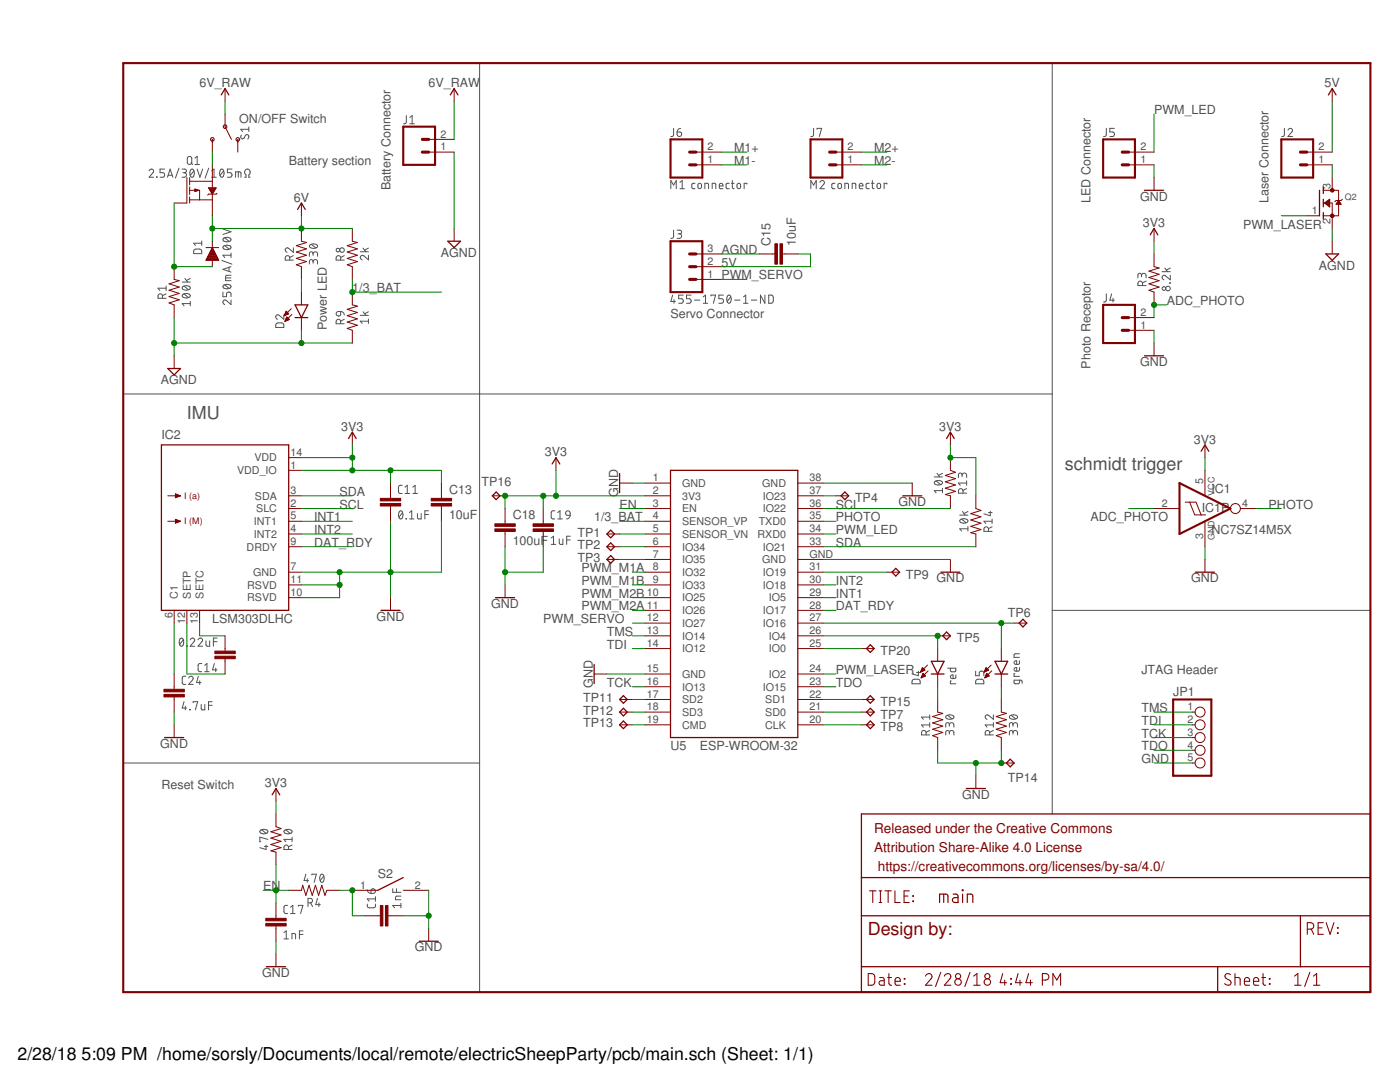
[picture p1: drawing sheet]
<svg xmlns="http://www.w3.org/2000/svg" width="279mm" height="216mm" viewBox="0 0 279 216" stroke-linecap="round" stroke-linejoin="round" font-family="sans-serif">
<g fill="none" stroke="#505050" stroke-width=".2">
<path d="M95.7 12.6v185.4M210 12.6v149.8M29.8 34.1a.44 .44 0 0 1 .6-.3 .44 .44 0 0 1 .1 .7l-.7 .9h.8M31.2 35.3l.1 .1zM32.9 33.7h-1v.8h.6a.46 .46 0 0 1 .4 .4 .46 .46 0 0 1-.4 .5h-.6M33.4 35.4l.6-1.7 .5 1.7M33.5 35h.9M35.7 33.5l-.7 2M36.3 33.7h.6a.36 .36 0 0 1 .3 .4 .36 .36 0 0 1-.3 .4h-.4M36.8 34.5a.46 .46 0 0 1 .4 .4 .46 .46 0 0 1-.4 .5h-.5M37.5 31.3l.3-.1 .3 .1 .2 1.1a.44 .44 0 0 1-.5 .4 .44 .44 0 0 1-.4-.4zM38.1 33.8l.2-.1a.97 .97 0 0 1 0 1.7 1.02 1.02 0 0 1-.2-1.6z"/>
<path d="M38.1 32.5l.4 .3M38.7 34.1l-.7 .9M38.9 31.6l.4-.4v1.6M38.9 32.8h.9M39.3 33.7l.6 1.7 .5-1.7M41.7 33.5l-.8 2M42.2 35.4h1M42.2 34.1l.5-.4v1.7M44 33.8l.3-.1a.97 .97 0 0 1 0 1.7 1.02 1.02 0 0 1-.3-1.6zM44.6 34.1l-.7 .9M46.3 33.7h-.9v.8h.5a.46 .46 0 0 1 .4 .4 .46 .46 0 0 1-.4 .5h-.5M47 35.4v-1.1l1 .1 .1 1"/>
<path d="M47.6 34.3v1.1M48.2 26.9a.41 .41 0 0 0-.1 .7 .41 .41 0 0 0 .6-.1l.3-.5a.44 .44 0 0 1 .7 .1 .44 .44 0 0 1-.3 .6M48.8 35.4h.3v-.5a.61 .61 0 0 1-.2-.9 .61 .61 0 0 1 1 0 .61 .61 0 0 1-.2 .9v.5h.2M49.7 25.3v.9M49.7 25.8h-1.7l.4 .4M81.1 23.1v1.4l-.2 .2h-.4M81.8 24.7h.9M81.8 23.4l.5-.3v1.6M133.9 37.7v-1.7l.5 .9 .6-.9v1.7M134.4 25.6v1.4l-.2 .2h-.3M135.1 26.3h.6a.45 .45 0 0 1 .3 .5 .45 .45 0 0 1-.4 .4 .45 .45 0 0 1-.5-.4zM135.7 36.4l.4-.4v1.7"/>
<path d="M135.7 37.7h.9M135.8 25.6l-.5 .3-.2 .4M138.7 36.6h-.5l-.1 .2 .1 .8 .5 .1M139.4 36.7l.2-.1 .3 .1 .1 .6a.36 .36 0 0 1-.4 .4 .36 .36 0 0 1-.3-.4zM140.7 37.7v-1.1l.7 .1v1M142.1 37.7v-1.1l.7 .1 .1 1M143.6 37.1h.7a.38 .38 0 0 0-.3-.5 .38 .38 0 0 0-.4 .3v.7l.7 .1M145.5 36.6h-.4l-.2 .2 .1 .8 .5 .1M146 36.6h.5M146.2 36v1.5l.3 .2M147.2 36.7l.2-.1 .3 .1 .1 .6a.36 .36 0 0 1-.4 .4 .36 .36 0 0 1-.3-.4zM149.1 36.7v-.1h-.6v1.1"/>
<path d="M161.8 37.7v-1.7l.6 .9 .5-.9v1.7M162.4 25.6l-.1 1.4-.2 .2h-.3M163.1 25.8v-.2h.9l-.5 1.6M163.6 36.4a.44 .44 0 0 1 .7-.4 .44 .44 0 0 1 .1 .7l-.8 1h.9M166.6 36.6h-.4l-.2 .2 .1 .8 .5 .1M167.3 36.7l.3-.1 .2 .1 .1 .6a.36 .36 0 0 1-.3 .4 .36 .36 0 0 1-.4-.4zM168.6 37.7v-1.1l.7 .1v1M170.1 37.7v-1.1l.7 .1v1M171.5 37.1h.7a.38 .38 0 0 0-.2-.5 .38 .38 0 0 0-.5 .3l.1 .7 .6 .1M173.5 36.6h-.5l-.2 .2 .1 .8 .6 .1M173.9 36.6h.6M174.1 36v1.5l.4 .2"/>
<path d="M175.1 36.7l.3-.1 .2 .1 .1 .6a.36 .36 0 0 1-.3 .4 .36 .36 0 0 1-.4-.4zM177 36.7v-.1h-.6v1.1M220.8 25.6l-.1 1.4-.1 .2h-.4M222.4 25.6h-.9v.7h.5a.46 .46 0 0 1 .4 .5 .46 .46 0 0 1-.4 .4h-.5M256.3 25.6v1.4l-.2 .2h-.3M257 26a.44 .44 0 0 1 .7-.4 .44 .44 0 0 1 .1 .7l-.8 .9h1M32.4 59.5v-.4a.44 .44 0 0 0-.4-.5 .44 .44 0 0 0-.5 .5v.4h1.6M33.1 58.6l-.7 .4M33.1 57.5h-1.6l.4 .5M33.1 57.1v.9M36.4 56.3h1.6M36.5 58.8a.98 .98 0 0 1 1.5 .2 .95 .95 0 0 1-1.6 0z"/>
<path d="M36.5 57.2a1.02 1.02 0 0 1 1.5 .2 .93 .93 0 0 1-1.6 0zM36.7 58.7l.9 .7M36.7 57.1l.9 .7M36.9 55.6l.5 .7M38 55.6l-.8 .4M38.8 49.8l.3-.1h.9l.2 .3 .1 .6h-1.6zM40.3 48.1v.9M40.3 48.5h-1.6l.3 .5M44.3 52l2 .7M44.5 58.3v.9h.7v-.5a.45 .45 0 0 1 .5-.4 .45 .45 0 0 1 .4 .4v.5M44.5 45.7l1.6 .5-1.6 .6M44.6 56.9a1 1 0 0 1 1.5 .3 .95 .95 0 0 1-1.6 0z"/>
<path d="M44.6 49.1a1.02 1.02 0 0 1 1.5 .3 .93 .93 0 0 1-1.6 0zM44.6 47.6a1 1 0 0 1 1.5 .2 .95 .95 0 0 1-1.6 0zM44.9 56.8l.8 .8M44.9 49l.8 .7M44.9 47.5l.8 .7M45 55.5h1.1M45.7 53.3v.8M46.1 59.9v.9l-.9-.8a.45 .45 0 0 0-.7 .1 .45 .45 0 0 0 .4 .7M46.1 54.9h-.9l-.2 .3v.8h1.1M46.1 50.5v.9M46.1 53.2l-1.6 .5 1.6 .6M46.1 50.9h-1.6l.4 .5"/>
<path d="M57.8 51.9v-.4a.46 .46 0 0 0-.4-.5 .46 .46 0 0 0-.5 .5v.4h1.6M58.5 49.4v1l-.8-.8a.44 .44 0 0 0-.8 .1 .44 .44 0 0 0 .4 .7M58.5 51l-.7 .4M61.9 48.9a1.02 1.02 0 0 1 1.5 .2 .95 .95 0 0 1-1.7 0zM62.1 48.7l.9 .8M62.5 52.2a.44 .44 0 0 1 .4-.4 .44 .44 0 0 1 .5 .4v.5M62.5 52.5v-.3a.37 .37 0 0 0-.4-.4 .37 .37 0 0 0-.4 .4v.5M62.5 50.7a.44 .44 0 0 1 .4-.5 .44 .44 0 0 1 .5 .5v.4M62.5 50.9v-.3a.37 .37 0 0 0-.4-.4 .37 .37 0 0 0-.4 .4v.5M68 51.9v-.4a.46 .46 0 0 0-.5-.5 .46 .46 0 0 0-.4 .5v.4h1.6M68.7 51l-.7 .4M71.9 50.2h1.6"/>
<path d="M72.5 49.5l.5 .7M73.5 50.9v1l-.9-.8a.45 .45 0 0 0-.7 .1 .45 .45 0 0 0 .4 .7M73.5 49.5l-.7 .4M134.2 58.9l-.3 1.3h.9M134.4 45.9v1.4l-.5 .3M134.5 59.8v.7M135.1 45.9h.6a.36 .36 0 0 1 .3 .4 .36 .36 0 0 1-.3 .4h-.4M135.6 46.7a.46 .46 0 0 1 .4 .4 .46 .46 0 0 1-.4 .5h-.5M136.4 58.9h-1v.7h.6a.46 .46 0 0 1 .4 .5 .46 .46 0 0 1-.4 .4h-.6M137.9 58.9h-.9v.7h.6a.46 .46 0 0 1 .3 .5 .46 .46 0 0 1-.3 .4h-.6M138.6 59.9h1.1M140.3 59.2l.5-.3v1.6"/>
<path d="M141.9 59.1v-.2h.9l-.4 1.6M144.4 58.9h-.9v.7h.5a.46 .46 0 0 1 .4 .5 .46 .46 0 0 1-.4 .4h-.5M145.2 59l.3-.1a.95 .95 0 0 1 0 1.6 1.06 1.06 0 0 1-.3-1.5zM145.8 59.2l-.7 1M146.6 59.9h1.1M148.4 59.2l.4-.3v1.6M149.9 59.9h1.1M152.7 58.9v1.6l-.9-1.6v1.6M153.4 58.9h.7l.2 .3v.8l-.2 .5h-.7zM220.8 58.6l-.1 1.4-.5 .3M221.8 58.6l-.3 1.3h.9M222.1 59.5v.8"/>
<path d="M227.8 55a.46 .46 0 0 1 .5-.5 .46 .46 0 0 1 .4 .5v.4M227.8 55.2v-.3a.36 .36 0 0 0-.3-.4 .36 .36 0 0 0-.4 .4v.5M228 57v-.5a.46 .46 0 0 0-.4-.4 .46 .46 0 0 0-.5 .4v.5h1.6M228.7 56.1l-.7 .4M231.9 54.2h1.7M232.5 53.5l.5 .7M233.4 56.4l.2 .1zM233.6 54.9v.9l-1-.7a.44 .44 0 0 0-.7 .1 .44 .44 0 0 0 .4 .6M233.6 53.5l-.8 .4M24.6 78.6h185.4M38 60.6h-1.6l.3 .4M38 60.1v.9"/>
<path d="M55.2 64.6l.3-.2 .9 .1 .2 .2v.6h-1.6zM56.6 62.8v.9l-.8-.8a.44 .44 0 0 0-.8 .2 .44 .44 0 0 0 .4 .6M67.2 62.3l.8-.2v.6a.46 .46 0 0 1-.7 .3 .46 .46 0 0 1-.1-.7zM68 64.6v-.4a.46 .46 0 0 0-.5-.5 .46 .46 0 0 0-.4 .5v.4h1.6M68 62.1l.6 .3 .1 .5M68.7 63.7l-.7 .4M71.9 62.9h1.6M72.5 62.2l.5 .7M73.5 63.6v.9M73.5 64.1h-1.6l.4 .4M73.5 62.2l-.7 .4M140.3 60.5h.9"/>
<path d="M148.4 60.5h.9M80.3 96.8l-.7 .1-.1 .3 .1 1.1 .2 .1 .5 .1M80.8 98.5h.9M80.8 97.2l.5-.4v1.7M82.4 98.5h.9M82.4 97.2l.4-.4v1.7M186.5 95.2h1.6M186.6 96.1a1.02 1.02 0 0 1 1.5 .2 .97 .97 0 0 1-1.6 0zM186.8 96l.9 .7M187 94.4l.5 .8M188.1 97.9h-1.6l.3 .4M188.1 97.4v.9"/>
<path d="M188.1 94.4l-.8 .4M192 94.8a.46 .46 0 0 1 .5-.4 .46 .46 0 0 1 .4 .4v.5M192 95.1v-.4a.36 .36 0 0 0-.4-.3 .36 .36 0 0 0-.3 .3v.6M192.2 98.4v-.5a.46 .46 0 0 0-.5-.4 .46 .46 0 0 0-.4 .4v.5h1.6M192.9 97.5l-.7 .4M192.9 96.4h-1.6l.3 .4M192.9 95.9v.9M79.7 102l.3-.1a.97 .97 0 0 1 0 1.6 1 1 0 0 1-.3-1.5zM80.3 102.3l-.7 .9M81 103.5h.1zM81.7 103.5h.9M81.7 102.3l.5-.4v1.6"/>
<path d="M83.3 102.5v.9l.3 .1h.5v-1M84.8 102.7h.7M85.5 101.9h-.7v1.6M110 107.4l.5-.4v1.6M110 108.6h.9M110.7 101.9l-.5 .1-.2 .3v1l.2 .2h.5M111.3 103.5h.9M111.3 102.3l.5-.4v1.6M111.6 107.5v1l.3 .1h.4v-1.1M113 102.1l.3-.2 .3 .2 .2 .7-.8-.1-.1-.3zM113.1 107.7h.7M113.8 102.8l-.3 .6-.4 .1"/>
<path d="M113.8 107h-.7v1.6M191.5 102.8h1.7M191.6 103.7a1.02 1.02 0 0 1 1.6 .2 .97 .97 0 0 1-1.7 0zM191.9 103.6l.9 .7M192.1 102.1l.5 .7M193.2 105.5h-1.7l.4 .5M193.2 105.1v.9M193.2 102.1l-.8 .4M197.3 106v-.4a.46 .46 0 0 0-.5-.5 .46 .46 0 0 0-.4 .5v.4h1.6M197.3 102.3h.7M197.6 102v.9l-1.2-.4M198 105.1l-.7 .4"/>
<path d="M198 104h-1.6l.3 .5M198 103.6v.9M36 127.4l.2-.1a.97 .97 0 0 1 0 1.6 1.02 1.02 0 0 1-.2-1.5zM36.6 127.7l-.7 .9M37.1 134.9l-.5 .1-.2 .3v1l.2 .2 .5 .1M37.3 128.9h.1zM37.7 135.3a.45 .45 0 0 1 .6-.3 .45 .45 0 0 1 .1 .7l-.7 .9h.9M38 127.7a.44 .44 0 0 1 .6-.4 .44 .44 0 0 1 .1 .7l-.7 .9h.9M39.5 127.7a.44 .44 0 0 1 .6-.4 .44 .44 0 0 1 .2 .7l-.8 .9h.9M39.6 134.9l-.4 1.3h.9M39.9 135.8v.8M40.3 132.4h-.5l-.3 .4 .1 1 .2 .2h.5"/>
<path d="M40.9 134h.8M40.9 132.8l.4-.4v1.6M41.1 127.9v.9l.3 .1h.4v-1M42.6 128h.7M42.8 132.4l-.4 1.3h.9M43.1 133.3v.7M43.3 127.3h-.7v1.6M182.1 135.7a1.33 1.33 0 0 1 1.3-.1l.2 .2v.6h-1.6zM182.9 134.2h.7M183.3 133.9v.9l-1.3-.3M189.1 133.3h1.7l-.1 .6-.2 .1h-.8v-.7M189.8 135.9h-.1v.5h1.1"/>
<path d="M190.8 134.7l-.1 .6-.7 .1a.38 .38 0 0 1-.3-.5 .38 .38 0 0 1 .5-.2v.7M194.7 133.9v.9h.7v-.5a.46 .46 0 0 1 .5-.4 .46 .46 0 0 1 .4 .4v.5M194.8 135.7a1.33 1.33 0 0 1 1.3-.1l.2 .2v.6h-1.6zM202.5 134.4h-.1v.6h1.1M203.5 135.7l-.1 .6-.1 .1h-.9v-.7h1.4l.2 .7M203.5 133.2l-.1 .7h-.7a.38 .38 0 0 1-.3-.4 .38 .38 0 0 1 .5-.3v.7M203.5 131.8l-.1 .7-.7 .1a.38 .38 0 0 1-.3-.5 .38 .38 0 0 1 .5-.3v.8M203.5 130.5h-.9l-.2 .2v.5h1.1M210 121.8h63.5M24.6 152.3h71.1M36.7 140l-.3 1.3h.9M37 140.9v.7"/>
<path d="M37.8 141.6h.2zM38.5 140.2v-.2h1l-.5 1.6M40.2 140.6v.9l.2 .1h.5v-1M41.6 140.7h.7M42.3 140h-.7v1.6M184.8 146.6v-.4a.46 .46 0 0 0-.4-.4 .46 .46 0 0 0-.5 .4v.4h1.6M185.5 145.8l-.7 .3M185.5 144.7h-1.6l.4 .4M185.5 142.6v.9M185.5 144.2v.9M185.5 143.1h-1.6l.4 .4M188.8 142.8a1.02 1.02 0 0 1 1.6 .3 .97 .97 0 0 1-1.7 0z"/>
<path d="M189.1 142.7l.9 .7M189.5 146.2a.46 .46 0 0 1 .4-.4 .46 .46 0 0 1 .5 .4v.5M189.5 146.5v-.4a.36 .36 0 0 0-.4-.3 .36 .36 0 0 0-.4 .3v.6M189.5 144.6a.46 .46 0 0 1 .4-.4 .46 .46 0 0 1 .5 .4v.5M189.5 144.9v-.4a.36 .36 0 0 0-.4-.3 .36 .36 0 0 0-.4 .3v.6M197.5 146.6v-.4a.46 .46 0 0 0-.4-.4 .46 .46 0 0 0-.5 .4v.4h1.6M198.2 142.6v.9l-.9-.7a.44 .44 0 0 0-.7 .1 .44 .44 0 0 0 .4 .6M198.2 144.7h-1.6l.4 .4M198.2 145.8l-.7 .3M198.2 144.2v.9M201.5 142.8a1.02 1.02 0 0 1 1.6 .3 .97 .97 0 0 1-1.7 0zM201.8 142.7l.9 .7"/>
<path d="M202.2 146.2a.46 .46 0 0 1 .4-.4 .46 .46 0 0 1 .5 .4v.5M202.2 146.5v-.4a.36 .36 0 0 0-.4-.3 .36 .36 0 0 0-.4 .3v.6M202.2 144.6a.46 .46 0 0 1 .4-.4 .46 .46 0 0 1 .5 .4v.5M202.2 144.9v-.4a.36 .36 0 0 0-.4-.3 .36 .36 0 0 0-.4 .3v.6M52 165.7a1.02 1.02 0 0 1 1.5 .2 .93 .93 0 0 1-1.6 0zM52.2 165.6l.9 .7M52.7 168.9h.8M53.1 168.6v.9l-1.2-.4M53.5 167.5l-1.6-.5v1h.1M56.8 165.7a1 1 0 0 1 1.5 .2 .97 .97 0 0 1-1.6 0zM57 165.6l.9 .7M57.6 169.5v-.4a.46 .46 0 0 0-.5-.5 .46 .46 0 0 0-.4 .5v.4h1.6"/>
<path d="M58.3 167v1M58.3 168.6l-.7 .4M58.3 167.5h-1.6l.3 .5M61 174.4l-.3 1.3h.9M61.3 175.3v.8M62.3 174.6v-.2h.8l-.4 1.7M63.4 179.3l-.4 1.2h.9M64 174.5l.3-.1a.97 .97 0 0 1 0 1.7 1.03 1.03 0 0 1-.3-1.6zM64.6 174.8l-.7 .9M73.3 177.5l.1 .5 .6 .3M74.1 177.5a.46 .46 0 0 1 .8 .1 .46 .46 0 0 1-.4 .7h-.5zM74.9 178.9v.9"/>
<path d="M74.9 179.4h-1.6l.4 .4M78.4 177.3v.8h1.6M79.1 177.3v.8M80 178.8h-.9l-.2 .3v.4h1.1M56.7 186.1l.4-.4v1.6M56.7 187.3h.9M57.4 180.7h-.5l-.2 .3 .1 1.2 .6 .1M58 182.3h.9M58 181l.4-.3v1.6M58.3 187.3v-1l.7 .1v.9M59.5 180.8v-.1h1l-.5 1.6M59.8 186.5h.7"/>
<path d="M60.5 185.7h-.7v1.6M61.5 180.1h.4a.44 .44 0 0 0 .5-.4 .44 .44 0 0 0-.5-.4h-.4v1.6M62 180.1l.4 .8M63.6 180.1v.8M73.3 180.4l.1 .6 .3 .1h1l.2-.2v-.5M80 180.7h-1.6l.3 .4M80 180.2v.9"/>
<circle cx="67.5" cy="49.9" r=".36"/>
<circle cx="68.3" cy="49.9" r=".46"/>
<circle cx="232.3" cy="57.6" r=".36"/>
<circle cx="233.1" cy="57.6" r=".44"/>
</g>
<path d="M24.6 12.6h248.9v185.4h-248.9zM80.5 25.3h6.3v7.6h-6.3zM133.8 27.8h6.4v7.6h-6.4zM161.8 27.8h6.3v7.6h-6.3zM220.2 27.8h6.3v7.6h-6.3zM255.7 27.8h6.4v7.6h-6.4zM133.8 48.1h6.4v10.2h-6.4zM220.2 60.8h6.3v7.7h-6.3zM235.4 96.4l10.2 5.1-10.2 5.1zM234.1 139.6h7.6v15.2h-7.6z" fill="none" stroke="#800000" stroke-width=".42"/>
<g fill="none" stroke="#800000" stroke-width=".25">
<path d="M44.2 18.9l.7-1.2 .8 1.2M89.9 18.9l.7-1.2 .8 1.2M265.1 18.9l.8-1.2 .7 1.2M228.4 38h3.8M263.3 38v5.1M264.1 37.3v1.3M264.1 39.8v1.5M59.4 41.8l.8-1.3 .7 1.3M89.4 48.1h2.5l-1.3 1.3zM229.6 46.9l.7-1.3 .8 1.3M264.1 42.4v1.3M264.6 50.7h2.5l-1.2 1.2z"/>
<path d="M33.5 73.5h2.5l-1.2 1.3zM58.9 60.8h2.5l-1.2 2.6zM58.9 63.4h2.5M228.4 71h3.8M32.2 88.8h25.4v33h-25.4zM69.6 87.5l.7-1.3 .8 1.3M99 98.2l.8 .7-.8 .8-.7-.8zM110.2 92.6l.8-1.3 .7 1.3M123.7 94.5v3.8M133.8 93.9h25.4v53.3h-25.4zM168.6 98.2l.8 .7-.8 .8-.7-.8zM180.2 98.9h3.8"/>
<path d="M188.9 87.5l.8-1.3 .7 1.3M239.7 90l.8-1.2 .7 1.2M98.9 119.3h3.8M121.9 105.8l.7 .8-.7 .7-.8-.7zM121.9 108.3l.7 .8-.7 .8-.8-.8zM121.9 110.9l.7 .7-.7 .8-.8-.8zM178.8 113.4l.7 .8-.7 .7-.8-.7zM187.8 114.2h3.8M238.6 114.2h3.8M76 121.8h3.8M118.6 132.6v3.8M124.4 138.8l.8 .8-.8 .7-.7-.7z"/>
<path d="M173.7 138.8l.8 .8-.8 .7-.8-.7zM173.7 128.7l.8 .7-.8 .8-.8-.8zM185.9 132h2.5l-1.3 2.5zM185.9 134.5h2.5M188.2 126.9l.7-.8 .8 .8-.8 .7zM198.6 134.5h2.5M198.6 132h2.5l-1.3 2.5zM204.2 123.6l.7 .7-.7 .8-.8-.8zM32.9 147.2h3.8M54.3 158.6l.8-1.3 .7 1.3M124.4 141.3l.8 .8-.8 .8-.7-.8zM124.4 143.9l.8 .7-.8 .8-.7-.8z"/>
<path d="M173.7 141.3l.8 .8-.8 .8-.8-.8zM173.7 143.9l.8 .7-.8 .8-.8-.8zM192.8 157.3h3.9M201.6 151.5l.8 .8-.8 .7-.7-.7zM80.5 175.1l-5.1 2.6M171.9 162.4h101.6v35.6h-101.6zM171.9 175.1h101.6M53.2 192.9h3.8M83.7 187.8h3.8M171.9 182.7h101.6M171.9 192.9h101.6M243 192.9v5.1"/>
<path d="M259.5 182.7v10.2"/>
</g>
<g fill="none" stroke="#800000" stroke-width=".21">
<path d="M173.5 177.8h1.3M174.2 177.8v2.3M175.5 177.8h.5M175.7 177.8v2.3M176.6 177.8h1.3M177.2 177.8v2.3M178.6 177.8v2.3h1.1M180.4 178.8h.8M181.5 177.8h-1.1v2.3h1.1M182.2 178.7l.1 .2zM182.2 179.8l.1 .1zM173.3 194.3h.8l.4 .4v1.5l-.4 .4h-.8z"/>
<path d="M175.5 180.1h.5M175.6 195.1h.6l.3 .3v1.2h-.6a.46 .46 0 0 1-.5-.5 .46 .46 0 0 1 .5-.4h.6M177.1 195.1h.8M177.4 194.3v1.9l.1 .3 .4 .1M178.6 195.8h1.1a.54 .54 0 0 0-.4-.7 .54 .54 0 0 0-.7 .5l.1 .9 1 .1M180.5 195.2l.1 .2zM180.5 196.3l.1 .1zM184.7 194.8a.64 .64 0 0 1 .9-.5 .64 .64 0 0 1 .2 1l-1.1 1.3h1.3M187.7 194l-1 2.8M188.5 194.8a.64 .64 0 0 1 .9-.5 .64 .64 0 0 1 .2 1l-1.1 1.3h1.3M193.6 194l-1 2.8M194.3 196.6h1.3"/>
<path d="M194.3 194.8l.7-.5v2.3M200.1 194.3l-.5 1.8h1.3M200.5 195.6v1M201.7 196.3l.1 .1zM201.7 195.2l.1 .2zM203.2 194.3l-.5 1.8h1.3M203.6 195.6v1M205.3 194.3l-.6 1.8h1.3M205.7 195.6v1M208 195.6h.7a.65 .65 0 0 0 .6-.7 .65 .65 0 0 0-.6-.6h-.7v2.3M210.1 196.6v-2.3l.8 1.3 .8-1.3v2.3M245.6 194.5a.58 .58 0 0 0-.9-.1 .58 .58 0 0 0 0 .8l.7 .4a.54 .54 0 0 1 .2 .8 .54 .54 0 0 1-.7 .2l-.5-.3"/>
<path d="M246.5 195.1l.9 .1 .1 1.4M246.5 194.3v2.3M248.3 195.8h1.1a.54 .54 0 0 0-.4-.7 .54 .54 0 0 0-.7 .5l.2 .9 .9 .1M250.2 195.8h1a.54 .54 0 0 0-.4-.7 .54 .54 0 0 0-.6 .5l.1 .9 .9 .1M251.8 195.1h.8M252.1 194.3v2.1l.5 .2M253.3 196.3l.1 .1zM253.3 195.2l.1 .2zM258.4 196.6h1.3M258.4 194.8l.6-.5v2.3M260.9 185.4h.7a.65 .65 0 0 0 .6-.6 .65 .65 0 0 0-.6-.7h-.7v2.3M261.4 194l-1 2.8"/>
<path d="M261.7 185.4l.5 1M262.1 196.6h1.3M262.1 194.8l.7-.5v2.3M263.1 185.1h.7M264.1 184.1h-1v2.3h1M264.7 184.1l.8 2.3 .7-2.3M266.9 185.1l.1 .1zM266.9 186.1l.1 .1z"/>
<circle cx="42.4" cy="27.8" r=".36"/>
<circle cx="44.9" cy="25.3" r=".36"/>
<circle cx="47.5" cy="27.8" r=".36"/>
<circle cx="191.2" cy="194.8" r=".52"/>
<circle cx="191.2" cy="195.9" r=".65"/>
<circle cx="197" cy="194.8" r=".52"/>
<circle cx="197" cy="195.9" r=".65"/>
</g>
<path d="M188.3 178.4v1.7M190.2 178.4h.7l.3 .4v1.3h-.6a.49 .49 0 0 1-.5-.5 .49 .49 0 0 1 .5-.5h.6M192 177.6h.2v.1h-.2zM192.1 178.4v1.7M187.5 180.1v-1.7l1.6 .1 .1 .3v1.3M193 180.1v-1.7l1 .1 .1 1.6" fill="none" stroke="#800000" stroke-width=".23"/>
<g fill="none" stroke="#800000" stroke-width=".2">
<path d="M44.9 17.7v2.5M90.6 17.7v2.5M265.9 17.7v2.5M37.3 35.4v5.1h-2.5M37.8 35.4v1.5M37.8 37.3v1.5M37.8 39.3v1.2M37.8 39.9h4.6M37.8 38h2v1.9M37.8 36.2h4.6M38.9 38.1h.3M38.9 38h.6"/>
<path d="M38.9 37.9h.5M38.9 37.8h.2M38.9 37.7l.8 .3-.8 .2zM41.6 37.5h1.5l-.7 1.2zM41.7 37.5h1.4M41.7 37.7h1.3M41.8 37.8h1.1M41.9 37.9h1M42 38h.8M42 38.1h.7M42.1 38.3h.6M42.2 38.4h.4"/>
<path d="M42.2 38.5h.3M42.3 38.6h.1M42.4 27.8v2.6M42.4 32.9v4.5M42.4 38.8v4.3M43.3 38.6l-.2 .1h-1.5l-.2 .2M44.9 22.8v2.5l1.3 2.5M47.5 27.8v2.6M85.6 30.4h5M85.6 27.8h5M138.9 30.4h5.1M138.9 32.9h5.1"/>
<path d="M166.8 30.4h5.1M166.8 32.9h5.1M225.2 30.4h5.1M225.2 32.9h5.1M230.3 35.4v2.6M260.8 30.4h5.1M260.8 32.9h5.1M264.1 38h3v5.1h-3M265.1 40h.3M265.3 39.8h.1M265.9 35.4v2.6M267.9 39.8l-.2 .2h-1.1l-.2 .3"/>
<path d="M34.8 53.2v2.6l1 .2-2.1 .6 2.1 .7-2.1 .6 2.1 .6-2.1 .7 2.1 .6-2.1 .7 1.1 .3v2.6M41.1 49.4h2.5M41.1 51.9h2.5M41.2 51.8h2.4M41.3 51.6h2.2M41.3 51.5h2.1M41.4 51.4h2M41.4 51.3h1.9M41.5 51.2h1.8M41.6 51.1h1.6M41.6 50.9h1.5M41.7 50.8h1.4"/>
<path d="M41.7 50.7h1.3M41.8 50.6h1.1M41.8 50.4h1.1M41.9 50.3h.9M42 50.2h.8M42 50.1h.7M42.1 50h.6M42.2 49.8h.4M42.2 49.7h.3M42.3 49.6h.2M42.3 49.5h.1M42.4 48.1v1.3"/>
<path d="M42.4 51.9v1.3M42.4 49.4l1.2 2.5h-2.5zM60.2 45.6v2.5l1 .3-2.1 .6 2.1 .7-2.1 .6 2.1 .6-2.1 .7 2.1 .6-2.1 .6 1.1 .4v2.6M60.2 40.5v2.6M60.2 58.3v2.5M70.3 45.6v2.5l1 .3-2 .6 2 .7-2 .6 2 .6-2 .7 2 .6-2 .6 1 .4v2.6M70.3 58.3v2.5l1 .3-2 .6 2 .7-2 .6 2 .6-2 .7 2 .6-2 .6 1 .4v2.6M90.6 45.6v2.5M138.9 55.8h5.1M138.9 53.2h5.1M138.9 50.7h5.1M151.6 50.7h3"/>
<path d="M156.2 50.7h3M230.3 45.6v2.5M230.3 50.7v2.5l1 .3-2 .6 2 .6-2 .7 2 .6-2 .6 2 .7-2 .6 1 .4v2.5M260.8 43.1h2.5M264.1 40.5h1.8v5.1M264.4 40.5l1-.7v1.5zM264.4 40.6h1M264.5 40.4h.9M264.6 40.7h.8M264.6 40.3h.8M264.7 40.8h.7M264.8 40.2h.6"/>
<path d="M264.9 40.9h.5M264.9 40.1h.5M265 41h.4M265.2 41.2h.2M265.4 41.3h.1M265.9 48.1v2.6M266.7 40.7h.9M266.8 40.6h.7M266.9 40.4h.5M267 40.3h.4M267 40.2h.3M267.1 40.1h.1"/>
<path d="M267.1 40l.6 .8h-1.1zM34.8 71v2.5M56.7 63h.1M56.8 62.9h.2M56.8 62.8h.5M56.9 62.6h.7M56.9 64.1h.1M56.9 62.5h.6M56.9 64h.4M57 62.4h.4M57 63.8h.6M57 63.7h.7"/>
<path d="M57 62.3h.3M57.1 62.1h.1M57.1 63.6h.5M57.1 62.1l.5 .5-.9 .4zM57.1 63.5h.4M57.2 63.4h.1M57.2 63.2l.5 .6-.8 .3zM58.1 61.6l-1.4 1.4M58.3 62.7l-1.4 1.4M60.2 63.4v2.5M225.2 63.4h5.1M225.2 65.9h5.1"/>
<path d="M230.3 68.5v2.5M33.5 98.9h2.5M35 98.6l1 .3-1 .4zM35 99.3h.1M35 99.2h.3M35 99.1h.7M35 98.8h.7M35 98.7h.4M35 98.6h.1M57.6 98.9h2.6M57.6 93.9h2.6M57.6 91.3h2.6"/>
<path d="M70.3 86.2v2.6M77.9 96.4v3M88.1 96.4v3M98.3 98.9h2.5M111 91.3v2.6M123.7 96.4h2.5M128.7 96.4h5.1M128.7 98.9h5.1M159.2 96.4h5.1M159.2 98.9h5.1M166.8 98.9h2.6M182.1 96.4v2.5"/>
<path d="M189.7 91.3v2.6l1 .3-2 .7 2 .6-2 .6 2 .7-2 .6 2 .6-2 .7 1 .2v2.6M189.7 86.2v2.6M194.8 98.9v2.6l1 .4-2.1 .6 2.1 .6-2.1 .7 2.1 .6-2.1 .6 2.1 .7-2.1 .6 1.1 .3v2.5M240.5 88.8v2.5M240.5 93.9v5M33.5 104h2.5M35 104.4h.1M35 104.2h.4M35 104.1h.7M35 103.9h.7M35 103.8h.4M35 103.7h.1"/>
<path d="M36 104l-1-.4v.8M36 104l-1 .4M57.6 101.5h2.6M57.6 104h2.6M57.6 106.6h2.6M57.6 109.1h2.6M57.6 114.2h2.6M57.6 116.7h2.6M57.6 119.3h2.6M77.9 101v3M77.9 119.3v2.5M88.1 101v3"/>
<path d="M100.8 101.5v3M100.8 106v3.1M100.8 116.7v2.6M108.4 101.5v3M108.4 106v3.1M121.1 106.6h2.6M121.1 109.1h2.6M121.1 111.6h2.6M128.7 101.5h5.1M128.7 104h5.1M128.7 106.6h5.1M128.7 109.1h5.1"/>
<path d="M128.7 111.6h5.1M128.7 114.2h5.1M128.7 116.7h5.1M128.7 119.3h5.1M159.2 101.5h5.1M159.2 104h5.1M159.2 106.6h5.1M159.2 109.1h5.1M159.2 111.6h5.1M159.2 114.2h5.1M159.2 116.7h5.1M159.2 119.3h5.1"/>
<path d="M177 114.2h2.5M189.7 111.6v2.6M230.3 101.5h5.1M236.5 100.2h2.2l1 2.5M237.4 100.2l1 2.5h2.2M240.5 104v5.1M240.5 111.6v2.6M247.5 101.5h3.1M34.8 121.8v2.5M34.8 134.5v3M34.8 139.1v3M37.3 121.8v2.5"/>
<path d="M39.8 121.8v2.5M44.9 126.9v3M44.9 131.4v3.1M118.6 134.5h2.5M123.7 139.6h2.5M128.7 124.3h5.1M128.7 121.8h5.1M128.7 126.9h5.1M128.7 129.4h5.1M128.7 137h5.1M128.7 134.5h5.1M128.7 139.6h5.1"/>
<path d="M159.2 124.3h5.1M159.2 121.8h5.1M159.2 126.9h5.1M159.2 129.4h5.1M159.2 137h5.1M159.2 134.5h5.1M159.2 139.6h5.1M171.9 129.4h2.6M171.9 139.6h2.6M183.7 134h.2M183.8 133.9h.3M183.9 133.8h.5"/>
<path d="M183.9 133.7h.7M183.9 135.1h.2M183.9 135h.5M184 133.6h.4M184 133.4h.3M184 134.9h.7M184 133.3h.2M184 134.8h.6M184.1 133.2l.5 .5-.9 .4zM184.1 134.6h.4M184.1 134.5h.3M184.2 134.4l.5 .5-.9 .4z"/>
<path d="M184.2 134.4h.1M185.1 132.7l-1.4 1.4M185.2 133.9l-1.4 1.4M187.1 126.9h2.6M187.1 129.4v2.6M187.1 134.5v2.5M187.1 139.6v2.5l1.1 .2-2.1 .7 2.1 .6-2.1 .7 2.1 .6-2.1 .6 2.1 .7-2.1 .6 1 .4v2.5M196.4 134h.2M196.5 133.9h.3M196.6 133.8h.5M196.6 133.7h.7M196.6 135.1h.2"/>
<path d="M196.6 133.6h.5M196.6 135h.5M196.7 133.4h.3M196.7 134.9h.7M196.7 133.3h.2M196.7 134.8h.6M196.8 134.6h.4M196.8 134.5h.3M196.9 134.4h.1M196.9 134.4l.5 .5-.9 .4zM197.3 133.7l-.5-.5-.4 .9M197.3 133.7l-.9 .4"/>
<path d="M197.8 132.7l-1.4 1.4M197.9 133.9l-1.4 1.4M199.8 129.4v2.6M199.8 134.5v2.5M199.8 139.6v2.5l1.1 .2-2.1 .7 2.1 .6-2.1 .7 2.1 .6-2.1 .6 2.1 .7-2.1 .6 1 .4v2.5M202.4 124.3h2.5M34.8 144.6v2.6M55.1 157.3v2.6M123.7 142.1h2.5M123.7 144.6h2.5M128.7 142.1h5.1M128.7 144.6h5.1"/>
<path d="M159.2 142.1h5.1M159.2 144.6h5.1M171.9 142.1h2.6M171.9 144.6h2.6M194.8 154.8v2.5M199.8 152.3h2.6M237.9 142.1h.6M237.9 144.6h.6M237.9 147.2h.6M237.9 149.7h.6M237.9 152.3h.6M55.1 162.4v2.6l1 .3-2 .7 2 .6-2 .6 2 .7-2 .6 2 .6-2 .7 1 .2v2.6"/>
<path d="M57.6 177.7h2.6l.2-1.1 .6 2.1 .7-2.1 .6 2.1 .6-2.1 .7 2.1 .6-2.1 .7 2.1 .3-1h2.6M70.3 177.7h5.1M80.5 177.7h5.1M55.1 180.2v3M55.1 184.8v3M55.1 190.4v2.5M72.9 182.7h3M77.4 182.7h3.1M85.6 185.3v2.5"/>
<circle cx="246.5" cy="101.5" r=".99"/>
<circle cx="239.5" cy="144.6" r=".99"/>
<circle cx="239.5" cy="142.1" r=".99"/>
<circle cx="239.5" cy="149.7" r=".99"/>
<circle cx="239.5" cy="147.2" r=".99"/>
<circle cx="239.5" cy="152.3" r=".99"/>
</g>
<g fill="none" stroke="#800000" stroke-width=".61">
<path d="M84.3 27.8h1.3M84.3 30.4h1.3M137.6 30.4h1.3M137.6 32.9h1.3M165.6 30.4h1.2M165.6 32.9h1.2M224 30.4h1.2M224 32.9h1.2M259.5 30.4h1.3M259.5 32.9h1.3M137.6 50.7h1.3M137.6 53.2h1.3"/>
<path d="M137.6 55.8h1.3M224 63.4h1.2M224 65.9h1.2"/>
</g>
<g fill="#800000" stroke="#800000" stroke-width=".2">
<circle cx="265.9" cy="43.1" r=".36"/>
<circle cx="265.9" cy="38" r=".36"/>
</g>
<g fill="#800000" stroke="#800000" stroke-width=".2">
<path d="M155.7 48.6h.5v4.1h-.5z"/>
<path d="M154.6 48.6h.6v4.1h-.6z"/>
<path d="M76.9 180.7h.5v4.1h-.5z"/>
<path d="M75.9 180.7h.5v4.1h-.5z"/>
<path d="M53 184.3h4.1v.5h-4.1z"/>
<path d="M53 183.2h4.1v.5h-4.1z"/>
<path d="M98.8 105.5h4v.5h-4z"/>
<path d="M98.8 104.5h4v.5h-4z"/>
<path d="M106.4 105.5h4v.5h-4z"/>
<path d="M106.4 104.5h4v.5h-4z"/>
<path d="M75.9 100.5h4.1v.5h-4.1z"/>
<path d="M75.9 99.4h4.1v.5h-4.1z"/>
<path d="M86.1 100.5h4v.5h-4z"/>
<path d="M86.1 99.4h4v.5h-4z"/>
<path d="M42.9 129.9h4v.5h-4z"/>
<path d="M42.9 130.9h4v.5h-4z"/>
<path d="M32.7 138.6h4.1v.5h-4.1z"/>
<path d="M32.7 137.5h4.1v.5h-4.1z"/>
</g>
<g fill="none" stroke="#008000" stroke-width=".2">
<path d="M42.4 30.4v2.5M44.9 20.2v2.6M90.6 20.2v7.6M90.6 30.4v15.2M144 30.4h5.1M144 32.9h5.1M171.9 30.4h5.1M171.9 32.9h5.1M230.3 22.8v7.6M230.3 32.9v2.5M265.9 20.2v10.2M265.9 32.9v2.5"/>
<path d="M34.8 40.5v12.7h7.6M42.4 43.1v5M42.4 45.6h27.9M60.2 43.1v2.5M60.2 55.8v2.5M70.3 55.8v2.5h17.8M144 50.7h7.6M144 55.8h5.1M159.2 50.7h2.6v2.5h-17.8M230.3 48.1v2.6M255.7 43.1h5.1M265.9 45.6v2.5"/>
<path d="M34.8 63.4v7.6M34.8 68.5h35.5M60.2 65.9v2.6M230.3 65.9v2.6M232.9 60.8h-2.6v2.6M60.2 93.9h27.9v2.5M60.2 98.9h10.1M60.2 91.3h10.1M70.3 88.8v5.1M77.9 93.9v2.5M108.4 98.9v2.6M111 93.9v5"/>
<path d="M126.2 96.4h2.5M128.7 98.9h-27.9v2.6M164.3 96.4h17.8M164.3 98.9h2.5M189.7 88.8v2.5h5.1v7.6M240.5 91.3v2.6M60.2 116.7h7.6M60.2 101.5h10.1M60.2 106.6h10.1M60.2 109.1h10.1M60.2 104h10.1M67.8 114.2v5.1h-7.6"/>
<path d="M77.9 104v15.3M88.1 104v10.2h-27.9M100.8 109.1v7.6M108.4 109.1v5.1h-7.6M123.7 111.6h5M123.7 101.5h5M123.7 106.6h5M123.7 109.1h5M123.7 104h5M126.2 114.2h2.5M126.2 116.7h2.5M126.2 119.3h2.5"/>
<path d="M164.3 114.2h12.7M164.3 116.7h2.5M164.3 119.3h2.5M164.3 111.6h25.4M164.3 101.5h25.4M164.3 106.6h2.5M164.3 109.1h30.5M164.3 104h2.5M225.2 101.5h5.1M240.5 109.1v2.5M250.6 101.5h5.1M34.8 124.3v10.2"/>
<path d="M37.3 124.3v10.2h7.6M39.8 124.3v2.6h5.1M121.1 134.5h7.6M126.2 124.3h2.5M126.2 121.8h2.5M126.2 129.4h2.5M126.2 126.9h2.5M126.2 137h2.5M126.2 139.6h2.5M164.3 134.5h2.5M164.3 126.9h22.8v2.5M164.3 124.3h38.1"/>
<path d="M164.3 121.8h2.5M164.3 129.4h7.6M164.3 137h2.5M164.3 139.6h7.6M187.1 137v2.6M199.8 124.3v5.1M199.8 137v2.6M34.8 142.1v2.5M55.1 159.9v2.5M126.2 144.6h2.5M126.2 142.1h2.5M164.3 144.6h7.6"/>
<path d="M164.3 142.1h7.6M187.1 149.7v2.6h12.7v-2.6M194.8 152.3v2.5M230.3 152.3h7.6M230.3 144.6h7.6M230.3 142.1h7.6M230.3 149.7h7.6M230.3 147.2h7.6M52.5 177.7h5.1M55.1 172.6v7.6M67.8 177.7h2.5v5h2.6M85.6 177.7v7.6"/>
<path d="M55.1 187.8v2.6M80.5 182.7h5.1"/>
</g>
<g fill="#008000" stroke="#008000" stroke-width=".2">
<circle cx="85.6" cy="182.7" r=".51"/>
<circle cx="100.8" cy="114.2" r=".51"/>
<circle cx="194.8" cy="152.3" r=".51"/>
<circle cx="199.8" cy="152.3" r=".51"/>
<circle cx="77.9" cy="114.2" r=".51"/>
<circle cx="67.8" cy="114.2" r=".51"/>
<circle cx="67.8" cy="116.7" r=".51"/>
<circle cx="34.8" cy="53.2" r=".51"/>
<circle cx="230.3" cy="60.8" r=".51"/>
<circle cx="111" cy="98.9" r=".51"/>
<circle cx="108.4" cy="98.9" r=".51"/>
<circle cx="100.8" cy="98.9" r=".51"/>
<circle cx="189.7" cy="91.3" r=".51"/>
<circle cx="70.3" cy="91.3" r=".51"/>
<circle cx="70.3" cy="93.9" r=".51"/>
<circle cx="77.9" cy="93.9" r=".51"/>
<circle cx="60.2" cy="45.6" r=".51"/>
<circle cx="42.4" cy="45.6" r=".51"/>
<circle cx="70.3" cy="58.3" r=".51"/>
<circle cx="55.1" cy="177.7" r=".51"/>
<circle cx="70.3" cy="177.7" r=".51"/>
<circle cx="60.2" cy="68.5" r=".51"/>
<circle cx="34.8" cy="68.5" r=".51"/>
<circle cx="199.8" cy="124.3" r=".51"/>
<circle cx="187.1" cy="126.9" r=".51"/>
</g>
<g font-size="3.6" fill="#505050">
<text x="37.3" y="83.7">IMU</text>
<text x="212.5" y="93.9">schmidt trigger</text>
</g>
<text font-size="3.6" fill="#800000" x="173.2" y="186.5">Design by:</text>
<g font-size="3.5">
<text x="3.5" y="211.4">2/28/18</text>
<text x="16.3" y="211.4">5:09 PM /home/sorsly/Documents/local/remote/electricSheepParty/pcb/main.sch (Sheet: 1/1)</text>
</g>
<g font-size="2.7" fill="#800000">
<text x="174.4" y="166.2">Released under the Creative Commons</text>
<text x="174.4" y="170">Attribution Share-Alike 4.0 License</text>
<text x="175.2" y="173.8">https://creativecommons.org/licenses/by-sa/4.0/</text>
</g>
<g font-size="2.5" fill="#505050">
<text x="39.8" y="17.4">6V_RAW</text>
<text x="85.5" y="17.4">6V_RAW</text>
<text x="264.4" y="17.4">5V</text>
<text x="230.3" y="22.7">PWM_LED</text>
<text x="47.7" y="24.5">ON/OFF Switch</text>
<text x="57.6" y="32.9">Battery section</text>
<text x="146.5" y="30.4">M1+</text>
<text x="146.5" y="32.9">M1-</text>
<text x="174.4" y="30.4">M2+</text>
<text x="174.4" y="32.9">M2-</text>
<text x="58.6" y="40.3">6V</text>
<text x="77.9" y="38" transform="rotate(-90 77.9 38)">Battery Connector</text>
<text x="217.6" y="40.5" transform="rotate(-90 217.6 40.5)">LED Connector</text>
<text x="227.5" y="40">GND</text>
<text x="253.2" y="40.5" transform="rotate(-90 253.2 40.5)">Laser Connector</text>
<text x="228.1" y="45.3">3V3</text>
<text x="248.1" y="45.6">PWM_LASER</text>
<text x="88" y="51.3">AGND</text>
<text x="144" y="53.2">5V</text>
<text x="144" y="50.7">AGND</text>
<text x="153.7" y="49.2" transform="rotate(-90 153.7 49.2)">C15</text>
<text x="158.8" y="49.2" transform="rotate(-90 158.8 49.2)">10uF</text>
<text x="263.2" y="53.9">AGND</text>
<text x="70.3" y="58.3">1/3_BAT</text>
<text x="144" y="55.8">PWM_SERVO</text>
<text x="65.2" y="65.9" transform="rotate(-90 65.2 65.9)">Power LED</text>
<text x="133.8" y="63.4">Servo Connector</text>
<text x="232.9" y="60.8">ADC_PHOTO</text>
<text x="32.1" y="76.7">AGND</text>
<text x="217.6" y="73.5" transform="rotate(-90 217.6 73.5)">Photo Receptor</text>
<text x="227.5" y="73">GND</text>
<text x="32.2" y="87.5">IC2</text>
<text x="68.1" y="86">3V3</text>
<text x="187.5" y="86">3V3</text>
<text x="238.3" y="88.5">3V3</text>
<text x="108.7" y="91.1">3V3</text>
<text x="67.8" y="101.5">SCL</text>
<text x="67.8" y="98.9">SDA</text>
<text x="89.6" y="98.5">C13</text>
<text x="96.1" y="96.9">TP16</text>
<text x="123.4" y="99.2" transform="rotate(-90 123.4 99.2)">GND</text>
<text x="123.6" y="101.5">EN</text>
<text x="166.8" y="101.5">SCL</text>
<text x="170.6" y="100.2">TP4</text>
<text x="179.3" y="101">GND</text>
<text x="241.8" y="98.3">IC1</text>
<text x="253.2" y="101.5">PHOTO</text>
<text x="62.7" y="104">INT1</text>
<text x="62.7" y="106.5">INT2</text>
<text x="89.6" y="103.6">10uF</text>
<text x="102.3" y="103.6">C18</text>
<text x="115.3" y="107.1">TP1</text>
<text x="118.6" y="104">1/3_BAT</text>
<text x="166.8" y="106.5">PWM_LED</text>
<text x="166.8" y="104">PHOTO</text>
<text x="217.6" y="104">ADC_PHOTO</text>
<text x="239.8" y="102.1">IC1P</text>
<text x="241.8" y="106.5">NC7SZ14M5X</text>
<text x="62.7" y="109.1">DAT_RDY</text>
<text x="102.3" y="108.7">100uF</text>
<text x="115.3" y="109.6">TP2</text>
<text x="115.3" y="112.1">TP3</text>
<text x="166.8" y="109.1">SDA</text>
<text x="116" y="114.2">PWM_M1A</text>
<text x="116" y="116.7">PWM_M1B</text>
<text x="116" y="119.2">PWM_M2B</text>
<text x="166.8" y="119.2">INT1</text>
<text x="166.8" y="116.7">INT2</text>
<text x="180.8" y="115.4">TP9</text>
<text x="186.9" y="116.2">GND</text>
<text x="237.7" y="116.2">GND</text>
<text x="42.4" y="124.3">LSM303DLHC</text>
<text x="75.2" y="123.8">GND</text>
<text x="98" y="121.3">GND</text>
<text x="108.4" y="124.3">PWM_SERVO</text>
<text x="116" y="121.8">PWM_M2A</text>
<text x="166.8" y="121.8">DAT_RDY</text>
<text x="201.1" y="123.1">TP6</text>
<text x="121.1" y="129.4">TDI</text>
<text x="121.1" y="126.9">TMS</text>
<text x="175.7" y="130.7">TP20</text>
<text x="191" y="128.1">TP5</text>
<text x="118.3" y="137.3" transform="rotate(-90 118.3 137.3)">GND</text>
<text x="121.1" y="137">TCK</text>
<text x="166.8" y="134.5">PWM_LASER</text>
<text x="166.8" y="137">TDO</text>
<text x="227.8" y="134.5">JTAG Header</text>
<text x="116.4" y="140.1">TP11</text>
<text x="116.4" y="142.6">TP12</text>
<text x="175.7" y="140.8">TP15</text>
<text x="175.7" y="143.4">TP7</text>
<text x="227.8" y="142.1">TMS</text>
<text x="234.1" y="138.9">JP1</text>
<text x="32" y="149.2">GND</text>
<text x="116.4" y="145.1">TP13</text>
<text x="133.8" y="149.7">U5</text>
<text x="139.6" y="149.7">ESP-WROOM-32</text>
<text x="175.7" y="145.9">TP8</text>
<text x="227.8" y="144.6">TDI</text>
<text x="227.8" y="149.7">TDO</text>
<text x="227.8" y="147.2">TCK</text>
<text x="227.8" y="152.3">GND</text>
<text x="32.2" y="157.3">Reset Switch</text>
<text x="52.9" y="157.1">3V3</text>
<text x="192" y="159.4">GND</text>
<text x="201.1" y="156.1">TP14</text>
<text x="52.5" y="177.7">EN</text>
<text x="75.4" y="175.1">S2</text>
<text x="82.8" y="189.8">GND</text>
<text x="52.3" y="194.9">GND</text>
</g>
<g font-size="2.1" fill="#505050">
<text x="87.9" y="27.5">2</text>
<text x="87.9" y="30">1</text>
<text x="141.2" y="32.5">1</text>
<text x="141.2" y="30">2</text>
<text x="169.2" y="32.5">1</text>
<text x="169.2" y="30">2</text>
<text x="227.6" y="32.5">1</text>
<text x="227.6" y="30">2</text>
<text x="263.1" y="32.5">1</text>
<text x="263.1" y="30">2</text>
<text x="265.5" y="37.6" transform="rotate(-90 265.5 37.6)">3</text>
<text x="261.8" y="42.7">1</text>
<text x="265.5" y="44.6" transform="rotate(-90 265.5 44.6)">2</text>
<text x="141.2" y="52.9">2</text>
<text x="141.2" y="50.3">3</text>
<text x="141.2" y="55.4">1</text>
<text x="227.6" y="65.6">1</text>
<text x="227.6" y="63">2</text>
<text x="47.3" y="94.6">VDD_IO</text>
<text x="50.8" y="92.1">VDD</text>
<text x="58" y="93.5">1</text>
<text x="58" y="91">14</text>
<text x="50.9" y="99.7">SDA</text>
<text x="58" y="98.6">3</text>
<text x="58" y="101.1">2</text>
<text x="130.3" y="96">1</text>
<text x="130.3" y="101.1">3</text>
<text x="130.3" y="98.6">2</text>
<text x="136.1" y="97.2">GND</text>
<text x="136.1" y="99.7">3V3</text>
<text x="152.1" y="97.2">GND</text>
<text x="152.2" y="99.7">IO23</text>
<text x="161.5" y="98.6">37</text>
<text x="161.5" y="101.1">36</text>
<text x="161.5" y="96">38</text>
<text x="231.9" y="101.1">2</text>
<text x="240.1" y="96.6" transform="rotate(-90 240.1 96.6)">5</text>
<text x="247.9" y="101.1">4</text>
<text x="50.6" y="104.8">INT1</text>
<text x="50.6" y="107.3">INT2</text>
<text x="51.1" y="102.2">SLC</text>
<text x="58" y="103.7">5</text>
<text x="58" y="106.2">4</text>
<text x="130.3" y="103.7">4</text>
<text x="130.3" y="106.2">5</text>
<text x="136.1" y="102.2">EN</text>
<text x="136.1" y="104.8">SENSOR_VP</text>
<text x="136.1" y="107.3">SENSOR_VN</text>
<text x="151.2" y="107.3">RXD0</text>
<text x="151.4" y="104.8">TXD0</text>
<text x="152.2" y="102.2">IO22</text>
<text x="161.5" y="106.2">34</text>
<text x="161.5" y="103.7">35</text>
<text x="240.1" y="107.5" transform="rotate(-90 240.1 107.5)">3</text>
<text x="49.2" y="109.9">DRDY</text>
<text x="58" y="113.8">7</text>
<text x="58" y="108.7">9</text>
<text x="130.3" y="108.7">6</text>
<text x="130.3" y="111.3">7</text>
<text x="130.3" y="113.8">8</text>
<text x="136.1" y="109.8">IO34</text>
<text x="136.1" y="112.4">IO35</text>
<text x="152.1" y="112.4">GND</text>
<text x="152.2" y="109.9">IO21</text>
<text x="161.5" y="113.8">31</text>
<text x="161.5" y="108.7">33</text>
<text x="161.5" y="111.3">GND</text>
<text x="35.5" y="119.4" transform="rotate(-90 35.5 119.4)">C1</text>
<text x="38.1" y="119.4" transform="rotate(-90 38.1 119.4)">SETP</text>
<text x="40.6" y="119.4" transform="rotate(-90 40.6 119.4)">SETC</text>
<text x="49.3" y="117.5">RSVD</text>
<text x="50.5" y="114.9">GND</text>
<text x="58" y="118.9">10</text>
<text x="58" y="116.4">11</text>
<text x="129.1" y="118.9">10</text>
<text x="130.3" y="116.4">9</text>
<text x="136.1" y="114.9">IO32</text>
<text x="136.1" y="117.5">IO33</text>
<text x="152.2" y="117.5">IO18</text>
<text x="152.2" y="114.9">IO19</text>
<text x="161.5" y="116.4">30</text>
<text x="161.5" y="118.9">29</text>
<text x="34.4" y="123.3" transform="rotate(-90 34.4 123.3)">6</text>
<text x="36.9" y="124.5" transform="rotate(-90 36.9 124.5)">12</text>
<text x="39.5" y="124.5" transform="rotate(-90 39.5 124.5)">13</text>
<text x="49.3" y="120">RSVD</text>
<text x="129.1" y="124">12</text>
<text x="129.1" y="121.4">11</text>
<text x="136.1" y="125.1">IO27</text>
<text x="136.1" y="120">IO25</text>
<text x="136.1" y="122.5">IO26</text>
<text x="152.2" y="122.5">IO17</text>
<text x="152.2" y="125.1">IO16</text>
<text x="153.4" y="120">IO5</text>
<text x="161.5" y="121.4">28</text>
<text x="161.5" y="124">27</text>
<text x="129.1" y="126.5">13</text>
<text x="129.1" y="129">14</text>
<text x="136.1" y="127.6">IO14</text>
<text x="136.1" y="130.2">IO12</text>
<text x="153.4" y="127.6">IO4</text>
<text x="153.4" y="130.2">IO0</text>
<text x="161.5" y="126.5">26</text>
<text x="161.5" y="129">25</text>
<text x="129.1" y="136.7">16</text>
<text x="129.1" y="134.1">15</text>
<text x="136.1" y="137.8">IO13</text>
<text x="136.1" y="135.2">GND</text>
<text x="152.2" y="137.8">IO15</text>
<text x="153.4" y="135.2">IO2</text>
<text x="161.5" y="136.7">23</text>
<text x="161.5" y="134.1">24</text>
<text x="129.1" y="139.2">17</text>
<text x="129.1" y="141.7">18</text>
<text x="136.1" y="140.3">SD2</text>
<text x="136.1" y="142.9">SD3</text>
<text x="152.7" y="140.3">SD1</text>
<text x="152.7" y="142.9">SD0</text>
<text x="161.5" y="139.2">22</text>
<text x="161.5" y="141.7">21</text>
<text x="237" y="141.7">1</text>
<text x="129.1" y="144.3">19</text>
<text x="136.1" y="145.4">CMD</text>
<text x="152.7" y="145.4">CLK</text>
<text x="161.5" y="144.3">20</text>
<text x="237" y="144.3">2</text>
<text x="237" y="146.8">3</text>
<text x="237" y="149.4">4</text>
<text x="237" y="151.9">5</text>
<text x="71.9" y="177.3">1</text>
<text x="82.8" y="177.3">2</text>
</g>
<g font-size="1.8" fill="#505050">
<text x="268.4" y="39.9">Q2</text>
<text x="242.4" y="98.9" transform="rotate(-90 242.4 98.9)">VCC</text>
<text x="242.4" y="107.8" transform="rotate(-90 242.4 107.8)">GND</text>
</g>
<g font-size="1.8" fill="#800000">
<text x="36.8" y="99.6">I (a)</text>
<text x="36.8" y="104.6">I (M)</text>
</g>
</svg>
